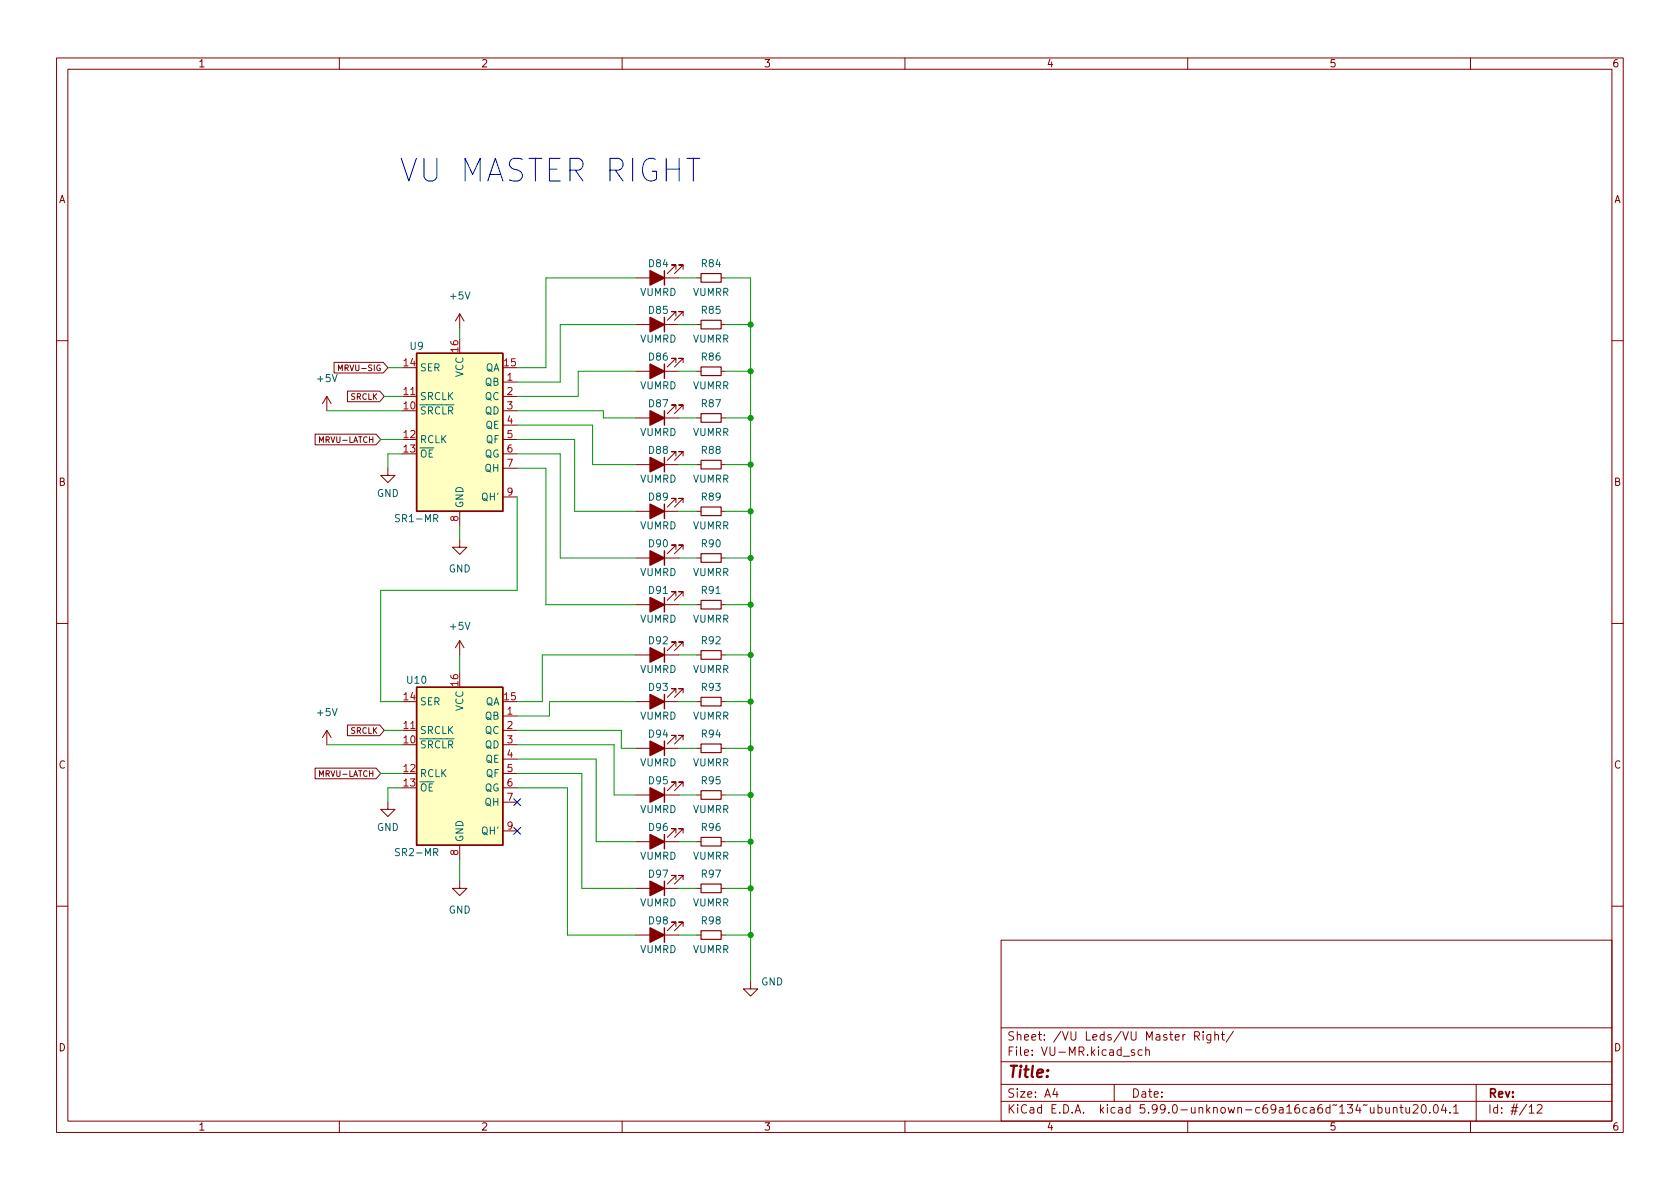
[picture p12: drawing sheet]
<svg xmlns="http://www.w3.org/2000/svg" width="297mm" height="210mm" viewBox="0 0 297 210" stroke-linecap="round" stroke-linejoin="round" font-family="sans-serif">
<g fill="none" stroke="#840000" stroke-width=".18">
<path d="M10 10.2h277v190.1h-277zM12 12.2h273v186.1h-273zM60 10.2v2M110 10.2v2M160 10.2v2M210 10.2v2M260 10.2v2M81.3 55.5v2.5M81.3 55.5l-.8 1.3M81.3 55.5l.7 1.3M112.4 57.4h7.6M112.4 49.1h7.6"/>
<path d="M119.5 55.9v-.8h-.8h.8l-1.5 1.5M119.5 47.6v-.7h-.8h.8l-1.5 1.5M120.8 55.9v-.8h-.8h.8l-1.5 1.5M120.8 47.6v-.7h-.8h.8l-1.5 1.5M123.2 57.4h.8M123.2 49.1h.8M127.5 57.4h.8M127.5 49.1h.8M10 60.2h2M55.7 76.8h10.8l.8 .9-.8 1h-10.8zM57.8 70.1l-.8 1.3M57.8 70.1v2.5"/>
<path d="M57.8 70.1l.7 1.3M59.1 64.1h8.7l.8 .9-.8 1h-8.7zM59.8 65.6v-1.1l.4 .8 .3-.8v1.1M61.4 69.2h5.7l.8 .9-.8 .9h-5.7zM71.1 70.1h2.6M88.9 67.6h2.5M88.9 70.1h2.5M88.9 72.6h2.5M88.9 75.2h2.5M88.9 77.7h2.5M112.4 65.7h7.6M112.4 73.9h7.6"/>
<path d="M119.5 64.1v-.7h-.8h.8l-1.5 1.5M119.5 72.4v-.8h-.8h.8l-1.5 1.5M120.8 64.1v-.7h-.8h.8l-1.5 1.5M120.8 72.4v-.8h-.8h.8l-1.5 1.5M123.2 65.7h.8M123.2 73.9h.8M127.5 65.7h.8M127.5 73.9h.8M285 60.2h2M68.6 82.8v1.3h1.2l-1.2 1.2-1.3-1.2h1.3M81.3 95.5v1.3h1.2l-1.2 1.2-1.3-1.2h1.3M81.3 90.4v2.6"/>
<path d="M88.9 80.3h2.5M88.9 82.8h2.5M88.9 87.9h2.5M112.4 90.4h7.6M112.4 82.2h7.6M112.4 98.7h7.6M119.5 88.9v-.8h-.8h.8l-1.5 1.6M119.5 80.6v-.7h-.8h.8l-1.5 1.5M119.5 97.1v-.7h-.8h.8l-1.5 1.5M120.8 88.9v-.8h-.8h.8l-1.5 1.6M120.8 80.6v-.7h-.8h.8l-1.5 1.5M120.8 97.1v-.7h-.8h.8l-1.5 1.5"/>
<path d="M123.2 90.4h.8M123.2 82.2h.8M123.2 98.7h.8M127.5 90.4h.8M127.5 82.2h.8M127.5 98.7h.8M10 110.2h2M81.3 113.3l-.8 1.2M81.3 113.3v2.5M81.3 113.3l.7 1.2M112.4 115.8h7.6M112.4 106.9h7.6"/>
<path d="M119.5 114.3v-.8h-.8h.8l-1.5 1.6M119.5 105.4v-.8h-.8h.8l-1.5 1.6M120.8 114.3v-.8h-.8h.8l-1.5 1.6M120.8 105.4v-.8h-.8h.8l-1.5 1.6M123.2 115.8h.8M123.2 106.9h.8M127.5 115.8h.8M127.5 106.9h.8M285 110.2h2M55.7 135.8h10.8l.8 1-.8 .9h-10.8zM57.8 129.2v2.5M57.8 129.2l-.8 1.2"/>
<path d="M57.8 129.2l.7 1.2M61.4 128.2h5.7l.8 1-.8 .9h-5.7zM71.1 129.2h2.6M88.9 126.6h2.5M88.9 129.2h2.5M88.9 131.7h2.5M88.9 134.2h2.5M88.9 136.8h2.5M88.9 139.3h2.5M112.4 132.3h7.6M112.4 124.1h7.6M119.5 130.8v-.8h-.8h.8l-1.5 1.6"/>
<path d="M119.5 139.1v-.8h-.8h.8l-1.5 1.5M119.5 122.5v-.7h-.8h.8l-1.5 1.5M120.8 130.8v-.8h-.8h.8l-1.5 1.6M120.8 139.1v-.8h-.8h.8l-1.5 1.5M120.8 122.5v-.7h-.8h.8l-1.5 1.5M123.2 132.3h.8M123.2 124.1h.8M127.5 132.3h.8M127.5 124.1h.8M68.6 141.9v1.2h1.2l-1.2 1.3-1.3-1.3h1.3M81.3 155.8v1.3h1.2l-1.2 1.3-1.3-1.3h1.3M81.3 149.5v2.5"/>
<path d="M88.9 141.9h2.5M88.9 146.9h2.5M112.4 157.1h7.6M112.4 148.8h7.6M112.4 140.6h7.6M119.5 155.6v-.8h-.8h.8l-1.5 1.5M119.5 147.3v-.7h-.8h.8l-1.5 1.5M120.8 155.6v-.8h-.8h.8l-1.5 1.5M120.8 147.3v-.7h-.8h.8l-1.5 1.5M123.2 157.1h.8M123.2 148.8h.8M123.2 140.6h.8"/>
<path d="M127.5 157.1h.8M127.5 148.8h.8M127.5 140.6h.8M10 160.2h2M112.4 165.3h7.6M119.5 163.8v-.7h-.8h.8l-1.5 1.5M120.8 163.8v-.7h-.8h.8l-1.5 1.5M123.2 165.3h.8M127.5 165.3h.8M132.7 173.6v1.3h1.3l-1.3 1.2-1.3-1.2h1.3M177 166.3h108v32h-108zM285 160.2h2"/>
<path d="M60 198.3v2M110 198.3v2M160 198.3v2M177 194.8h108M177 191.8h108M177 187.8h108M177 181.8h108M186.5 192.5l-.4 1h1M186.9 193v1M197 191.8v3M200.6 185.7l-.4-.1-.2 .2 .1 .3 .5 .1v.4h-.6M201.9 185.7l-.4-.1-.3 .3v.4l.2 .3h.5"/>
<path d="M202.6 185.8l.2-.2 .3 .1 .1 .9M202.6 185.1v1.5M210 198.3v2M211.2 183.2l.7-.1 .2-.2-.1-.3-.2-.2h-.6v1.5M211.6 183.2l.5 .7M212.7 182.4v.2M212.7 182.9v1M214.1 182.9v1.2l-.3 .3h-.4M214.1 183l-.5-.1-.2 .3v.4l.1 .3h.6M214.8 183.1l.2-.2 .4 .1v.9M214.8 182.4v1.5M215.9 182.9h.6"/>
<path d="M216.1 182.4v1.3l.4 .2M218.1 182.4l-1.3 1.9M243.6 195.9l.5-.1 .3 .3v.4l-.2 .3h-.6M243.6 195.3v1.5M245 195.8l.1 1h.3l.2-.1M245.6 195.8v1M246.4 196l.2-.2 .3 .1 .1 .9M246.4 195.8v1M247.5 195.8h.6M247.7 195.3v1.3l.4 .2M248.6 195.8v1h.4l.2-.1M249.2 195.8v1"/>
<path d="M249.9 195.5l.5-.2 .2 .2 .1 .3-.9 1h.9M251.5 195.4l.1-.1a.81 .81 0 0 1 .6 .7 .81 .81 0 0 1-.3 .8h-.1a.81 .81 0 0 1-.6-.6 .81 .81 0 0 1 .3-.8zM252.8 196.7v.1M253.6 195.4l.2-.1a.81 .81 0 0 1 .6 .7 .81 .81 0 0 1-.3 .8h-.2a.81 .81 0 0 1-.5-.6 .81 .81 0 0 1 .2-.8zM255.2 195.3l-.3 1h.9M255.6 195.8v1M256.4 196.7v.1M257 195.8l.4-.5v1.5M257 196.8h.9M260 198.3v2M261 191.8v6.5M270.4 195.8l.4-.5v1.5"/>
<path d="M270.4 196.8h.8M271.8 195.5l.6-.2 .2 .2v.3l-.9 1h.9"/>
</g>
<g fill="none" stroke="#840000" stroke-width=".25">
<path d="M117.5 47.9v2.5M117.5 56.1v2.6M73.7 62.5h15.2v27.9h-15.2zM117.5 64.4v2.5M117.5 72.6v2.6M117.5 80.9v2.5M117.5 89.1v2.6M117.5 97.4v2.5M117.5 105.7v2.5M117.5 114.5v2.6M73.7 121.5h15.2v28h-15.2zM117.5 122.8v2.5"/>
<path d="M117.5 131.1v2.5M117.5 139.3v2.6M117.5 147.6v2.5M117.5 155.8v2.6M117.5 164.1v2.5"/>
</g>
<g fill="#840000" stroke="#840000" stroke-width=".25">
<path d="M114.9 164.1l2.6 1.2-2.6 1.3z"/>
<path d="M114.9 155.8l2.6 1.3-2.6 1.3z"/>
<path d="M114.9 147.6l2.6 1.2-2.6 1.3z"/>
<path d="M114.9 131.1l2.6 1.2-2.6 1.3z"/>
<path d="M114.9 139.3l2.6 1.3-2.6 1.3z"/>
<path d="M114.9 64.4l2.6 1.3-2.6 1.2z"/>
<path d="M114.9 56.1l2.6 1.3-2.6 1.3z"/>
<path d="M114.9 89.1l2.6 1.3-2.6 1.3z"/>
<path d="M114.9 80.9l2.6 1.3-2.6 1.2z"/>
<path d="M114.9 72.6l2.6 1.3-2.6 1.3z"/>
<path d="M114.9 47.9l2.6 1.2-2.6 1.3z"/>
<path d="M114.9 122.8l2.6 1.3-2.6 1.2z"/>
<path d="M114.9 114.5l2.6 1.3-2.6 1.3z"/>
<path d="M114.9 105.7l2.6 1.2-2.6 1.3z"/>
<path d="M114.9 97.4l2.6 1.3-2.6 1.2z"/>
</g>
<g fill="none" stroke="#840000" stroke-width=".2">
<path d="M124 56.6h3.5v1.6h-3.5zM124 48.4h3.5v1.5h-3.5zM124 64.9h3.5v1.5h-3.5zM124 73.1h3.5v1.6h-3.5zM124 89.7h3.5v1.5h-3.5zM124 81.4h3.5v1.5h-3.5zM124 97.9h3.5v1.5h-3.5zM124 115.1h3.5v1.5h-3.5zM124 106.2h3.5v1.5h-3.5zM124 131.6h3.5v1.5h-3.5zM124 139.8h3.5v1.5h-3.5zM124 123.3h3.5v1.5h-3.5z"/>
<path d="M124 156.3h3.5v1.6h-3.5zM124 148.1h3.5v1.5h-3.5zM124 164.6h3.5v1.5h-3.5z"/>
</g>
<g fill="#ffffc2" stroke="#ffffc2" stroke-width=".18">
<path d="M73.7 62.5h15.2v27.9h-15.2z"/>
<path d="M73.7 121.5h15.2v28h-15.2z"/>
</g>
<g fill="none" stroke="#009600" stroke-width=".18">
<path d="M81.3 58v1.9M112.4 57.4h-13.3v10.2h-7.7M112.4 49.1h-15.9v15.9h-5.1M120 57.4h3.2M120 49.1h3.2M128.3 49.1h4.4v124.5M128.3 57.4h4.4M57.8 72.6h13.3M67.3 77.7h3.8M67.9 70.1h3.2M68.6 65h2.5M91.4 77.7h10.2v12.7h10.8"/>
<path d="M91.4 72.6h15.3v1.3h5.7M91.4 75.2h13.4v7h7.6M112.4 65.7h-10.2v4.4h-10.8M120 65.7h3.2M120 73.9h3.2M128.3 65.7h4.4M128.3 73.9h4.4M71.1 80.3h-2.5v2.5M81.3 93v2.5M91.4 87.9v16.5h-24.1v19.7h3.8M91.4 80.3h7.7v18.4h13.3M91.4 82.8h5.1v24.1h15.9"/>
<path d="M120 90.4h3.2M120 98.7h3.2M120 82.2h3.2M128.3 90.4h4.4M128.3 98.7h4.4M128.3 82.2h4.4M81.3 115.8v3.2M112.4 115.8h-16.5v8.3h-4.5M120 115.8h3.2M120 106.9h3.2M128.3 115.8h4.4M128.3 106.9h4.4"/>
<path d="M57.8 131.7h13.3M67.3 136.8h3.8M67.9 129.2h3.2M71.1 139.3h-2.5v2.6M91.4 131.7h17.2v8.9h3.8M91.4 139.3h8.9v26h12.1M91.4 136.8h11.5v20.3h9.5M91.4 134.2h14v14.6h7M91.4 129.2h18.5v3.1h2.5M112.4 124.1h-15.2v2.5h-5.8M120 124.1h3.2M120 132.3h3.2"/>
<path d="M128.3 124.1h4.4M128.3 132.3h4.4M81.3 152v3.8M120 140.6h3.2M120 157.1h3.2M120 148.8h3.2M128.3 140.6h4.4M128.3 157.1h4.4M128.3 148.8h4.4M120 165.3h3.2M128.3 165.3h4.4"/>
</g>
<path d="M90.8 146.3l1.2 1.2M90.8 141.2l1.2 1.3M92 146.3l-1.2 1.2M92 141.2l-1.2 1.3" fill="none" stroke="#000084" stroke-width=".18"/>
<g fill="#009600" stroke="#009600" stroke-width=".18">
<circle cx="132.7" cy="57.4" r=".46"/>
<circle cx="132.7" cy="65.7" r=".46"/>
<circle cx="132.7" cy="73.9" r=".46"/>
<circle cx="132.7" cy="82.2" r=".46"/>
<circle cx="132.7" cy="90.4" r=".46"/>
<circle cx="132.7" cy="157.1" r=".46"/>
<circle cx="132.7" cy="165.3" r=".46"/>
<circle cx="132.7" cy="140.6" r=".46"/>
<circle cx="132.7" cy="132.3" r=".46"/>
<circle cx="132.7" cy="148.8" r=".46"/>
<circle cx="132.7" cy="124.1" r=".46"/>
<circle cx="132.7" cy="106.9" r=".46"/>
<circle cx="132.7" cy="98.7" r=".46"/>
<circle cx="132.7" cy="115.8" r=".46"/>
</g>
<text font-size="5.6" fill="#0000c2" x="70.5" y="32.2">VU MASTER RIGHT</text>
<text font-size="2.8" fill="#840000" x="178" y="190.6">Title:</text>
<g font-size="2.1" fill="#840000">
<text x="178" y="184">Sheet: /VU Leds/VU Master Right/</text>
<text x="178" y="186.7">File: VU-MR.kicad_sch</text>
<text x="178" y="196.9">KiCad E.D.A. kicad 5.99.0-unknown-c69a16ca6d~134~ubuntu20.04.1</text>
<text x="178" y="194.1">Size: A4</text>
<text x="200" y="194.1">Date:</text>
<text x="263" y="194.1">Rev:</text>
<text x="263" y="196.9">Id: #/12</text>
</g>
<g font-size="1.8" fill="#840000">
<text x="35" y="11.9">1</text>
<text x="85" y="11.9">2</text>
<text x="135" y="11.9">3</text>
<text x="185" y="11.9">4</text>
<text x="235" y="11.9">5</text>
<text x="285" y="11.9">6</text>
<text x="10.3" y="35.9">A</text>
<text x="285.3" y="35.9">A</text>
<text x="10.3" y="85.9">B</text>
<text x="285.3" y="85.9">B</text>
<text x="10.3" y="135.9">C</text>
<text x="285.3" y="135.9">C</text>
<text x="10.3" y="185.9">D</text>
<text x="285.3" y="185.9">D</text>
<text x="35" y="199.9">1</text>
<text x="85" y="199.9">2</text>
<text x="135" y="199.9">3</text>
<text x="185" y="199.9">4</text>
<text x="235" y="199.9">5</text>
<text x="285" y="199.9">6</text>
</g>
<g font-size="1.8" fill="#006464">
<text x="114.8" y="47.2">D84</text>
<text x="124.1" y="47.2">R84</text>
<text x="79.7" y="53">+5V</text>
<text x="113.2" y="52.3">VUMRD</text>
<text x="122.5" y="52.3">VUMRR</text>
<text x="114.8" y="55.5">D85</text>
<text x="124.1" y="55.5">R85</text>
<text x="72.5" y="61.8">U9</text>
<text x="74.2" y="65.7">SER</text>
<text x="85.7" y="65.7">QA</text>
<text x="113.2" y="60.6">VUMRD</text>
<text x="114.8" y="63.7">D86</text>
<text x="122.5" y="60.6">VUMRR</text>
<text x="124.1" y="63.7">R86</text>
<text x="56.2" y="67.6">+5V</text>
<text x="74.2" y="70.7">SRCLK</text>
<text x="81.9" y="66.7" transform="rotate(-90 81.9 66.7)">VCC</text>
<text x="85.7" y="68.2">QB</text>
<text x="85.7" y="70.7">QC</text>
<text x="113.2" y="68.8">VUMRD</text>
<text x="122.5" y="68.8">VUMRR</text>
<text x="74.2" y="73.3">~{SRCLR}</text>
<text x="85.7" y="73.3">QD</text>
<text x="85.8" y="75.8">QE</text>
<text x="113.2" y="77.1">VUMRD</text>
<text x="114.8" y="72">D87</text>
<text x="122.5" y="77.1">VUMRR</text>
<text x="124.1" y="72">R87</text>
<text x="74.2" y="78.4">RCLK</text>
<text x="74.2" y="80.9">~{OE}</text>
<text x="85.6" y="80.9">QG</text>
<text x="85.7" y="83.4">QH</text>
<text x="85.9" y="78.4">QF</text>
<text x="114.8" y="80.3">D88</text>
<text x="124.1" y="80.3">R88</text>
<text x="66.6" y="87.9">GND</text>
<text x="81.9" y="89.9" transform="rotate(-90 81.9 89.9)">GND</text>
<text x="85.3" y="88.5">QH'</text>
<text x="113.2" y="85.3">VUMRD</text>
<text x="114.8" y="88.5">D89</text>
<text x="122.5" y="85.3">VUMRR</text>
<text x="124.1" y="88.5">R89</text>
<text x="70.3" y="92.3">SR1-MR</text>
<text x="113.2" y="93.6">VUMRD</text>
<text x="122.5" y="93.6">VUMRR</text>
<text x="79.3" y="101.2">GND</text>
<text x="113.2" y="101.8">VUMRD</text>
<text x="114.8" y="96.8">D90</text>
<text x="122.5" y="101.8">VUMRR</text>
<text x="124.1" y="96.8">R90</text>
<text x="114.8" y="105">D91</text>
<text x="124.1" y="105">R91</text>
<text x="79.7" y="111.4">+5V</text>
<text x="113.2" y="110.1">VUMRD</text>
<text x="114.8" y="113.9">D92</text>
<text x="122.5" y="110.1">VUMRR</text>
<text x="124.1" y="113.9">R92</text>
<text x="113.2" y="119">VUMRD</text>
<text x="122.5" y="119">VUMRR</text>
<text x="72" y="120.9">U10</text>
<text x="74.2" y="124.7">SER</text>
<text x="81.9" y="125.8" transform="rotate(-90 81.9 125.8)">VCC</text>
<text x="85.7" y="124.7">QA</text>
<text x="114.8" y="122.2">D93</text>
<text x="124.1" y="122.2">R93</text>
<text x="56.2" y="126.6">+5V</text>
<text x="74.2" y="129.8">SRCLK</text>
<text x="85.7" y="127.2">QB</text>
<text x="85.7" y="129.8">QC</text>
<text x="113.2" y="127.2">VUMRD</text>
<text x="114.8" y="130.4">D94</text>
<text x="122.5" y="127.2">VUMRR</text>
<text x="124.1" y="130.4">R94</text>
<text x="74.2" y="132.3">~{SRCLR}</text>
<text x="74.2" y="137.4">RCLK</text>
<text x="85.7" y="132.3">QD</text>
<text x="85.8" y="134.9">QE</text>
<text x="85.9" y="137.4">QF</text>
<text x="113.2" y="135.5">VUMRD</text>
<text x="122.5" y="135.5">VUMRR</text>
<text x="74.2" y="139.9">~{OE}</text>
<text x="85.6" y="139.9">QG</text>
<text x="85.7" y="142.5">QH</text>
<text x="113.2" y="143.8">VUMRD</text>
<text x="114.8" y="138.7">D95</text>
<text x="122.5" y="143.8">VUMRR</text>
<text x="124.1" y="138.7">R95</text>
<text x="66.6" y="146.9">GND</text>
<text x="81.9" y="149" transform="rotate(-90 81.9 149)">GND</text>
<text x="85.3" y="147.6">QH'</text>
<text x="114.8" y="146.9">D96</text>
<text x="124.1" y="146.9">R96</text>
<text x="70.3" y="151.4">SR2-MR</text>
<text x="113.2" y="152">VUMRD</text>
<text x="114.8" y="155.2">D97</text>
<text x="122.5" y="152">VUMRR</text>
<text x="124.1" y="155.2">R97</text>
<text x="79.3" y="161.5">GND</text>
<text x="113.2" y="160.3">VUMRD</text>
<text x="122.5" y="160.3">VUMRR</text>
<text x="114.8" y="163.4">D98</text>
<text x="124.1" y="163.4">R98</text>
<text x="113.2" y="168.5">VUMRD</text>
<text x="122.5" y="168.5">VUMRR</text>
<text x="134.6" y="174.2">GND</text>
</g>
<g font-size="1.8" fill="#a90000">
<text x="71.4" y="64.8">14</text>
<text x="81" y="62.2" transform="rotate(-90 81 62.2)">16</text>
<text x="89.2" y="64.8">15</text>
<text x="71.4" y="69.8">11</text>
<text x="89.7" y="67.3">1</text>
<text x="89.7" y="69.8">2</text>
<text x="71.4" y="72.4">10</text>
<text x="71.4" y="77.5">12</text>
<text x="89.7" y="72.4">3</text>
<text x="89.7" y="74.9">4</text>
<text x="89.7" y="77.5">5</text>
<text x="71.4" y="80">13</text>
<text x="89.7" y="80">6</text>
<text x="89.7" y="82.5">7</text>
<text x="89.7" y="87.6">9</text>
<text x="81" y="92.2" transform="rotate(-90 81 92.2)">8</text>
<text x="71.4" y="123.8">14</text>
<text x="81" y="121.2" transform="rotate(-90 81 121.2)">16</text>
<text x="89.2" y="123.8">15</text>
<text x="71.4" y="131.4">10</text>
<text x="71.4" y="128.9">11</text>
<text x="89.7" y="126.4">1</text>
<text x="89.7" y="128.9">2</text>
<text x="89.7" y="131.4">3</text>
<text x="71.4" y="136.5">12</text>
<text x="89.7" y="134">4</text>
<text x="89.7" y="136.5">5</text>
<text x="71.4" y="139.1">13</text>
<text x="89.7" y="139.1">6</text>
<text x="89.7" y="141.6">7</text>
<text x="89.7" y="146.7">9</text>
<text x="81" y="151.2" transform="rotate(-90 81 151.2)">8</text>
</g>
<g font-size="1.4" fill="#840000">
<text x="60.4" y="65.6">MRVU-SIG</text>
<text x="62" y="70.7">SRCLK</text>
<text x="56.8" y="78.3">MRVU-LATCH</text>
<text x="62" y="129.7">SRCLK</text>
<text x="56.8" y="137.4">MRVU-LATCH</text>
</g>
</svg>
